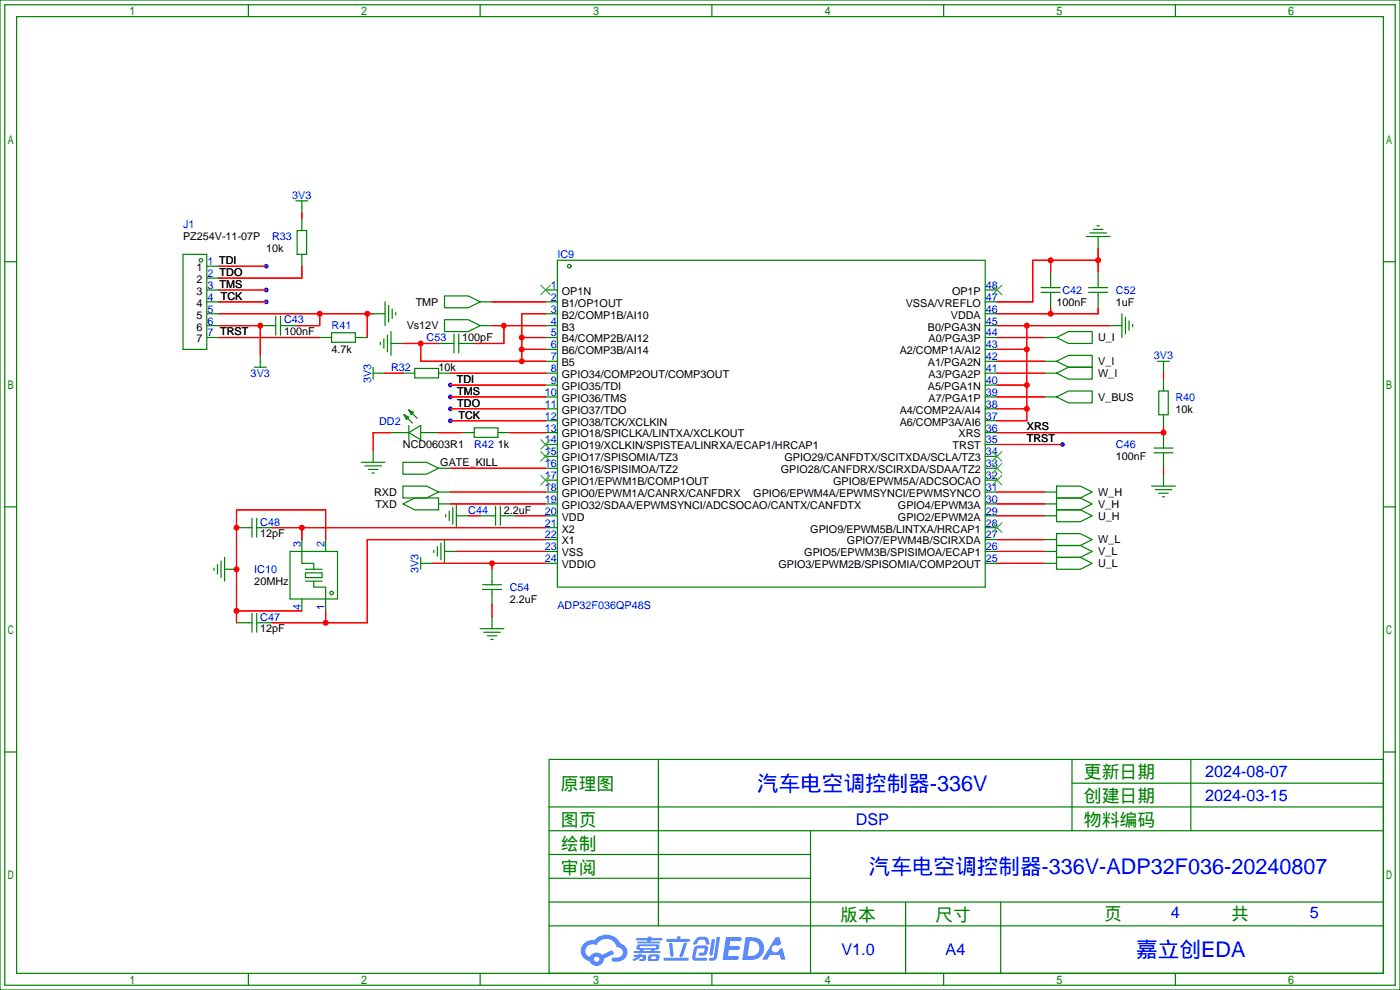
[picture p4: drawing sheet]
<svg xmlns="http://www.w3.org/2000/svg" width="299mm" height="212mm" viewBox="0 0 299 212" stroke-linecap="round" stroke-linejoin="round" font-family="sans-serif">
<path d="M0 0h299.2v211.6h-299.2z" fill="#fff" stroke="#008000" stroke-width=".25"/>
<g fill="#00f">
<circle cx="227.1" cy="95" r=".51"/>
<circle cx="56.9" cy="56.9" r=".51"/>
<circle cx="56.9" cy="62" r=".51"/>
<circle cx="56.9" cy="64.5" r=".51"/>
<circle cx="96.3" cy="82.3" r=".51"/>
<circle cx="96.3" cy="84.8" r=".51"/>
<circle cx="96.3" cy="87.4" r=".51"/>
<circle cx="96.3" cy="89.9" r=".51"/>
</g>
<g fill="none" stroke="#008000" stroke-width=".25">
<path d="M1 1h297.2v209.6h-297.2zM3.6 3.6h292.1v204.4h-292.1zM53.1 1v2.6M102.6 1v2.6M152.1 1v2.6M201.7 1v2.6M251.2 1v2.6M1 55.9h2.6M295.7 55.9h2.5M1 108.3h2.6M295.7 108.3h2.5M1 160.7h2.6"/>
<path d="M117.3 162.3h178.4v45.7h-178.4zM117.3 177.5h178.4M117.3 172.5h178.4M140.7 162.3v35.6M173.2 177.5v30.5M229.1 162.3v15.2M229.1 167.4h66.6M254.5 162.3v15.2M295.7 160.7h2.5M117.3 182.6h55.9M117.3 197.9h178.4M117.3 192.8h178.4"/>
<path d="M117.3 187.7h55.9M193.5 192.8v15.2M213.9 192.8v15.2M53.1 208v2.6M102.6 208v2.6M152.1 208v2.6M201.7 208v2.6M251.2 208v2.6"/>
</g>
<g fill="#5487ff">
<path d="M155.2 200.3h2.6a.48 .48 0 0 1 .7 .4 .48 .48 0 0 1-.6 .4h-1.8l-.2 1.1h1.9a.43 .43 0 0 1 .4 .4 .43 .43 0 0 1-.5 .4h-1.9l-.2 1.3h1.7a.45 .45 0 0 1 .5 .2 .45 .45 0 0 1-.1 .6h-3.3z"/>
<path d="M165.7 200.3h.9l.4 1.5-.8 .3a.84 .84 0 0 0-1.2 .3 .84 .84 0 0 0 .4 1.1 .84 .84 0 0 0 1.1-.4l.1-.2 .6-.3 .7 2.5h-1l-.2-1h-2.1l-.6 1h-1.1z"/>
<path d="M152.1 200.8h.7l-.5 3.1a.36 .36 0 0 1-.3 .3 .36 .36 0 0 1-.4-.3z"/>
<path d="M153.2 200.2h.7l-.6 4.3a1.13 1.13 0 0 1-1.8 .6l.2-.4h.7l.2-.2z"/>
<path d="M148.9 200.6l.6-.4h1a.77 .77 0 0 1 .9 .5l.3 1-.2 .2h-.5l-.3-.9-.2-.2-1 .1-.7 1-.6-.1-.1-.2z"/>
<path d="M148.4 202.4l.6-.3h1.7a.81 .81 0 0 1 .7 .5 .81 .81 0 0 1-.2 .8 .81 .81 0 0 1-.9 .8h-.7a.32 .32 0 0 1-.3-.3 .32 .32 0 0 1 .4-.3h.7l.2-.9-1.6 .1-.4 1.8 2.2 .1a.32 .32 0 0 1 .3 .4 .32 .32 0 0 1-.4 .2h-2.2l-.5-.3-.1-.5z"/>
<path d="M141.9 204.7h5a.33 .33 0 0 1 .3 .3 .33 .33 0 0 1-.3 .3h-4.9l-.2-.1z"/>
<path d="M146.1 201.5h.8l-.7 2a.98 .98 0 0 1-.7 1.1l-.3-.3z"/>
<path d="M143 201.6h.7l.3 2.5a.34 .34 0 0 1-.3 .4 .34 .34 0 0 1-.4-.3z"/>
<path d="M142.5 200.7h2.1l.3-.6h.6l-.1 .6h1.7a.32 .32 0 0 1 .4 .3 .32 .32 0 0 1-.4 .3h-4.5l-.2-.2z"/>
<path d="M135.5 204.1h.9l.1-.3h.6v.3h.8a.82 .82 0 0 1-.5 1.3h-.8v-.4l.7-.1 .1-.3a.68 .68 0 0 0-1 .4l-1.1 .4-.1-.4 .9-.5h-.7z"/>
<path d="M136 200.5h2.4l.1-.3h.7v.3h2.2l.2 .3-.2 .2h-2.3v.2h1.8l.2 .3-.2 .1h-4.5l-.1-.4h2l.1-.2h-2.3l-.1-.2z"/>
<path d="M159.4 200.3l-.8 4.9h1.7a2.5 2.5 0 0 0 3-2.5 2.5 2.5 0 0 0-3.1-2.4zM160.3 201.1a1.61 1.61 0 0 1 2 1.5 1.61 1.61 0 0 1-1.8 1.7h-.7z"/>
<path d="M136.2 202a.55 .55 0 0 0-.2 .8 .55 .55 0 0 0 .7 .2l.1 .3h-1.3v.3l5.4 .1 .3-.2-.2-.2h-1.2l.2-.3a.7 .7 0 0 0 .8-.3 .7 .7 0 0 0 0-.8l-4.2-.1zM136.8 202.3l3.3-.1 .1 .1-.2 .3h-3.2zM137.5 203h1.7l-.2 .3h-1.4z"/>
<path d="M138.6 204.2a1.05 1.05 0 0 0 0 1.2 2.91 2.91 0 0 0 2.2-.2 .98 .98 0 0 0 0-1.2h-1.6zM139.2 204.5l.9-.1 .1 .4-.2 .2-.8-.1z"/>
<path d="M124.9 201.6a2.23 2.23 0 0 0-.7 2.3 2.23 2.23 0 0 0 1.8 1.6 1.58 1.58 0 0 0 1.8 .9 1.58 1.58 0 0 0 1.3-1.5l2.2-1.1-.5-.7-2.1 1a1.65 1.65 0 0 0-2.7 .4 1.45 1.45 0 0 1-.8-1.9 1.45 1.45 0 0 1 2-.7l.3 .1a2.3 2.3 0 0 1 2.3-1.3 2.3 2.3 0 0 1 2 1.7 1.12 1.12 0 0 1 1.3 1 1.12 1.12 0 0 1-1.1 1.2h-.7a.45 .45 0 0 0-.6 .4 .45 .45 0 0 0 .5 .5 2.21 2.21 0 0 0 2.2-.5 2.21 2.21 0 0 0 .5-2.3 2.13 2.13 0 0 0-1.3-1.1 3.3 3.3 0 0 0-5.6-.7l-1.1 .1zM127 205a.57 .57 0 0 1 1.1 0 .57 .57 0 0 1-1.1 0z"/>
</g>
<g fill="none" stroke="#008000" stroke-width=".25">
<path d="M39.1 54.4h5.1v20.3h-5.1zM44.2 56.9h2.5M44.2 59.4h2.5M63.2 42.9h2.6M63.5 49.3h2v5.1h-2zM64.5 42.9v2.6M64.5 46.7v2.6M64.5 54.4v2.5M119.1 55.6h91.5v69.9h-91.5zM224.5 58.2v3.3M232.2 50.5h5M232.9 49.8h3.6"/>
<path d="M233.7 49h2M234.4 48.3h.5M234.7 50.5v2.6M234.7 58.2v3.3M44.2 62h2.5M44.2 64.5h2.5M44.2 67.1h2.5M44.2 69.6h2.5M44.2 72.1h2.5M54.4 78.5h2.5M55.6 69.6h3.3M55.6 75.9v2.6"/>
<path d="M58.9 67.6v4M59.9 69.6h3.3M59.9 67.6v4M68.3 72.1h2.6M70.9 71.1h5v2.1h-5zM75.9 72.1h2.6M79.8 67.1h2.5M79.8 79.8h2.5M79.8 78.5v2.5M81.3 73.2v.5M82 72.4v2M82.3 64.5v5.1"/>
<path d="M82.8 71.6v3.6M83.1 65.3v3.5M83.6 73.4h2.5M83.6 70.9v5M83.8 66v2.1M84.6 66.8v.5M86.1 79.8h2.5M88.6 78.7h5.1v2.1h-5.1zM93.7 79.8h2.6M93.7 73.4h3.3M95 63.2h5.1l2.5 1.3-2.5 1.3h-5.1zM95 68.3h5.1l2.5 1.3-2.5 1.3h-5.1z"/>
<path d="M97 71.4v4M98 71.4v4M98 73.4h3.3M102.6 64.5h2.6M102.6 69.6h2.6M116.6 62h2.5M116.6 64.5h2.5M116.6 67.1h2.5M116.6 69.6h2.5M116.6 72.1h2.5M116.6 74.7h2.5M116.6 77.2h2.5"/>
<path d="M116.6 79.8h2.5M210.6 62h2.5M210.6 64.5h2.5M210.6 67.1h2.5M210.6 69.6h2.5M210.6 72.1h2.5M210.6 74.7h2.5M210.6 77.2h2.5M210.6 79.8h2.5M222.5 61.5h4.1M222.5 62.5h4.1M223.3 72.1h2.5"/>
<path d="M223.3 77.2h2.5M223.3 79.8h2.5M224.5 62.5v3.3M225.8 79.8l2.5-1.3h5.1v2.5h-5.1zM225.8 77.2l2.5-1.3h5.1v2.6h-5.1zM225.8 72.1l2.5-1.2h5.1v2.5h-5.1zM232.7 61.5h4M232.7 62.5h4M234.7 62.5v3.3M237.2 69.6h2.6M239.8 67.1v5M240.5 67.8v3.6"/>
<path d="M241.3 68.6v2M242.1 69.3v.5M247.4 77.2h2.5M248.7 77.2v2.6M77.2 98.8h5.1M78 99.6h3.5M79.8 96.3v2.5M83.6 92.5h3.8M86.1 98.8h5.1l2.5 1.3-2.5 1.2h-5.1zM86.4 88.6l1 .6-.5 .5zM86.4 88.6l1.7 1.8M87.4 92.5l2.5-1.6v3.1z"/>
<path d="M87.4 87.6l1 .5-.5 .5zM87.4 87.6l1.8 1.8M87.4 90.9v3.1M89.9 92.5h3.8M98.8 92.5h2.5M101.3 91.4h5.1v2.1h-5.1zM106.4 92.5h2.6M116.6 82.3h2.5M116.6 84.8h2.5M116.6 87.4h2.5M116.6 89.9h2.5M116.6 92.5h2.5"/>
<path d="M116.6 95h2.5M116.6 97.5h2.5M210.6 82.3h2.5M210.6 84.8h2.5M210.6 87.4h2.5M210.6 89.9h2.5M210.6 92.5h2.5M210.6 95h2.5M210.6 97.5h2.5M223.3 84.8h2.5M225.8 84.8l2.5-1.2h5.1v2.5h-5.1zM246.6 96.8h4.1"/>
<path d="M246.6 95.8h4.1M247.6 83.6h2.1v5h-2.1zM248.7 81v2.6M248.7 88.6v2.6M248.7 92.5v3.3M248.7 96.8v3.3M47.2 119.9v3.5M48 119.1v5.1M50.5 112.8h3.3M53.8 110.7v4.1M54.9 112.8h3.3M54.9 110.7v4.1"/>
<path d="M62 117.9h10.1v10.1h-10.1zM64.5 115.3v5.1h2.6v1.3M69.6 115.3v2.6M78.7 100.3h2.1M79.5 101.1h.5M86.1 107.7l2.5-1.3h5.1v2.6h-5.1zM86.1 103.9h5.1l2.5 1.3-2.5 1.2h-5.1zM89.9 119.1v2.6M92.7 117.6v.5M93.5 116.8v2.1M93.7 100.1h2.6M93.7 105.2h2.6"/>
<path d="M93.7 107.7h2.6M94.2 116.1v3.5M95 117.9h2.5M95 115.3v5.1M95.2 110v.5M96 109.2v2.1M96.8 108.5v3.5M97.5 110.2h2.6M97.5 107.7v5.1M102.6 110.2h3.3M105.9 108.2v4.1M106.9 110.2h3.3"/>
<path d="M106.9 108.2v4.1M116.6 100.1h2.5M116.6 102.6h2.5M116.6 105.2h2.5M116.6 107.7h2.5M116.6 110.2h2.5M116.6 112.8h2.5M116.6 115.3h2.5M116.6 117.9h2.5M210.6 100.1h2.5M210.6 102.6h2.5M210.6 105.2h2.5"/>
<path d="M210.6 107.7h2.5M210.6 110.2h2.5M210.6 112.8h2.5M210.6 115.3h2.5M210.6 117.9h2.5M223.3 105.2h2.5M223.3 107.7h2.5M223.3 110.2h2.5M223.3 115.3h2.5M223.3 117.9h2.5M225.8 114h5.1l2.5 1.3-2.5 1.3h-5.1zM225.8 103.9h5.1l2.5 1.3-2.5 1.2h-5.1z"/>
<path d="M225.8 116.6h5.1l2.5 1.3-2.5 1.2h-5.1zM225.8 106.4h5.1l2.5 1.3-2.5 1.3h-5.1zM225.8 119.1h5.1l2.5 1.3-2.5 1.3h-5.1zM225.8 109h5.1l2.5 1.2-2.5 1.3h-5.1zM246.1 103.9h5.1M246.9 104.6h3.5M247.6 105.4h2.1M248.4 106.2h.5M248.7 101.3v2.6M45.7 121.4v.5M46.5 120.6v2.1M48 121.7h2.5"/>
<path d="M50.5 133.1h3.3M53.8 131.1v4M54.9 131.1v4M54.9 133.1h3.3M64.5 128v2.6M65.3 122.4h3.5v1h-3.5zM65.3 121.7h3.5M65.3 124.2h3.5M67.1 124.2v1.3h2.5v5.1M89.9 120.4h2.6M102.6 134.4h5.1M103.1 126h4.1"/>
<path d="M103.1 125h4.1M103.4 135.1h3.5M104.1 135.9h2.1M104.9 136.7h.5M105.2 121.7v3.3M105.2 126v3.3M105.2 131.8v2.6M116.6 120.4h2.5M210.6 120.4h2.5M223.3 120.4h2.5"/>
<circle cx="42.9" cy="55.6" r=".38"/>
<circle cx="121.7" cy="56.9" r=".38"/>
<circle cx="70.9" cy="126.7" r=".38"/>
</g>
<g fill="none" stroke="#3c3" stroke-width=".25">
<path d="M115.6 61l2 2M117.6 61l-2 2M212.1 61l2 2M214.1 61l-2 2M115.6 94l2 2M115.6 96.5l2 2.1M117.6 94l-2 2M117.6 96.5l-2 2.1M212.1 99.1l2 2M212.1 96.5l2 2.1M214.1 99.1l-2 2M214.1 96.5l-2 2.1"/>
<path d="M115.6 101.6l2 2M117.6 101.6l-2 2M212.1 111.8l2 2M212.1 101.6l2 2M214.1 111.8l-2 2M214.1 101.6l-2 2"/>
</g>
<g fill="none" stroke="#f00" stroke-width=".25">
<path d="M46.7 56.9h10.2M64.5 45.5v1.2M64.5 56.9v2.5h-17.8M224.5 55.6v2.6M234.7 53.1v5.1M234.7 55.6h-14v8.9h-7.6M46.7 72.1h21.6M46.7 64.5h10.2M46.7 69.6h8.9v6.3M46.7 67.1h33.1M46.7 62h10.2M68.3 67.1v2.5h-5.1"/>
<path d="M78.5 67.1v5M82.3 79.8h3.8M86.1 73.4h7.6M89.9 73.4v3.8h26.7M96.3 79.8h20.3M105.2 64.5h11.4M105.2 69.6h11.4M107.7 69.6v3.8h-6.4M111.5 72.1h5.1M111.5 74.7h5.1M116.6 67.1h-5.1v10.1M213.1 79.8h10.2"/>
<path d="M213.1 77.2h10.2M213.1 72.1h10.2M213.1 69.6h24.1M213.1 74.7h6.4M219.5 69.6v20.3h-6.4M224.5 65.8v1.3M234.7 65.8v1.3h-21.6M248.7 79.8v1.2M83.6 92.5h-3.8v3.8M93.7 92.5h5.1M96.3 84.8h20.3M96.3 82.3h20.3"/>
<path d="M96.3 87.4h20.3M96.3 89.9h20.3M109 92.5h7.6M213.1 95h14M213.1 84.8h10.2M213.1 82.3h6.4M213.1 87.4h6.4M248.7 91.2v1.3h-35.6M58.2 112.8h58.4M64.5 112.8v2.5M69.6 115.3v-6.3h-19.1v24.1M96.3 107.7h20.3"/>
<path d="M96.3 105.2h20.3M96.3 100.1h20.3M97.5 117.9h19.1M100.1 110.2h2.5M110.2 110.2h6.4M116.6 115.3h-38.1v17.8h-20.3M213.1 110.2h10.2M213.1 107.7h10.2M213.1 105.2h10.2M213.1 115.3h10.2M213.1 117.9h10.2M248.7 100.1v1.2"/>
<path d="M50.5 130.6h14M69.6 130.6v2.5M92.5 120.4h24.1M105.2 120.4v1.3M105.2 129.3v2.5M213.1 120.4h10.2"/>
</g>
<g fill="#f00">
<circle cx="248.7" cy="92.5" r=".63"/>
<circle cx="234.7" cy="55.6" r=".63"/>
<circle cx="224.5" cy="55.6" r=".63"/>
<circle cx="107.7" cy="69.6" r=".63"/>
<circle cx="89.9" cy="73.4" r=".63"/>
<circle cx="111.5" cy="77.2" r=".63"/>
<circle cx="111.5" cy="72.1" r=".63"/>
<circle cx="111.5" cy="74.7" r=".63"/>
<circle cx="105.2" cy="120.4" r=".63"/>
<circle cx="69.6" cy="133.1" r=".63"/>
<circle cx="64.5" cy="112.8" r=".63"/>
<circle cx="50.5" cy="121.7" r=".63"/>
<circle cx="50.5" cy="130.6" r=".63"/>
<circle cx="50.5" cy="112.8" r=".63"/>
<circle cx="55.6" cy="69.6" r=".63"/>
<circle cx="68.3" cy="67.1" r=".63"/>
<circle cx="78.5" cy="67.1" r=".63"/>
<circle cx="219.5" cy="69.6" r=".63"/>
<circle cx="219.5" cy="87.4" r=".63"/>
<circle cx="219.5" cy="82.3" r=".63"/>
<circle cx="219.5" cy="74.7" r=".63"/>
<circle cx="224.5" cy="67.1" r=".63"/>
</g>
<g font-size="4.6" fill="#00f">
<text x="161.8" y="169">汽车电空调控制器-336V</text>
<text x="185.7" y="186.8">汽车电空调控制器-336V-ADP32F036-20240807</text>
<text x="242.8" y="204.6">嘉立创EDA</text>
</g>
<g font-size="3.8" fill="#008000">
<text x="231.6" y="166.4">更新日期</text>
<text x="119.9" y="168.9">原理图</text>
<text x="231.6" y="171.5">创建日期</text>
<text x="119.9" y="176.5">图页</text>
<text x="231.6" y="176.5">物料编码</text>
<text x="119.9" y="181.6">绘制</text>
<text x="119.9" y="186.7">审阅</text>
<text x="179.6" y="196.9">版本</text>
<text x="199.9" y="196.9">尺寸</text>
<text x="236" y="196.6">页</text>
<text x="263.1" y="196.6">共</text>
</g>
<g font-size="3.5" fill="#00f">
<text x="257.6" y="166.1">2024-08-07</text>
<text x="257.6" y="171.1">2024-03-15</text>
<text x="182.9" y="176.2">DSP</text>
<text x="250.2" y="196.3">4</text>
<text x="280" y="196.3">5</text>
<text x="179.8" y="204.2">V1.0</text>
<text x="202.1" y="204.2">A4</text>
</g>
<g font-size="2.3" fill="#00f">
<text x="62.5" y="42.5">3V3</text>
<text x="39.1" y="48.8">J1</text>
<text x="58.2" y="51.4">R33</text>
<text x="44.3" y="56.7">1 TDI</text>
<text x="44.3" y="59.2">2 TDO</text>
<text x="119.1" y="55.2">IC9</text>
<text x="44.3" y="61.7">3 TMS</text>
<text x="44.3" y="64.3">4 TCK</text>
<text x="117.7" y="61.7">1</text>
<text x="117.7" y="64.3">2</text>
<text x="210.7" y="64.3">47</text>
<text x="210.7" y="61.7">48</text>
<text x="227.1" y="62.8">C42</text>
<text x="238.5" y="62.8">C52</text>
<text x="44.3" y="66.8">5</text>
<text x="44.3" y="69.4">6</text>
<text x="44.3" y="71.9">7 TRST</text>
<text x="60.7" y="69.1">C43</text>
<text x="70.9" y="70.4">R41</text>
<text x="117.7" y="66.8">3</text>
<text x="117.7" y="69.4">4</text>
<text x="117.7" y="71.9">5</text>
<text x="210.7" y="71.9">44</text>
<text x="210.7" y="69.4">45</text>
<text x="210.7" y="66.8">46</text>
<text x="91.2" y="72.9">C53</text>
<text x="117.7" y="74.4">6</text>
<text x="117.7" y="77">7</text>
<text x="210.7" y="77">42</text>
<text x="210.7" y="74.4">43</text>
<text x="246.6" y="76.8">3V3</text>
<text x="53.6" y="80.6">3V3</text>
<text x="79.3" y="81.8" transform="rotate(-90 79.3 81.8)">3V3</text>
<text x="83.6" y="79.3">R32</text>
<text x="117.7" y="79.5">8</text>
<text x="117.7" y="82.1">9</text>
<text x="210.7" y="82.1">40</text>
<text x="210.7" y="79.5">41</text>
<text x="116.4" y="84.6">10</text>
<text x="116.4" y="87.1">11</text>
<text x="116.4" y="89.7">12</text>
<text x="210.7" y="89.7">37</text>
<text x="210.7" y="87.1">38</text>
<text x="210.7" y="84.6">39</text>
<text x="251.2" y="85.6">R40</text>
<text x="81" y="90.7">DD2</text>
<text x="101.3" y="95.8">R42</text>
<text x="116.4" y="92.2">13</text>
<text x="116.4" y="94.8">14</text>
<text x="210.7" y="94.8">35</text>
<text x="210.7" y="92.2">36</text>
<text x="238.5" y="95.8">C46</text>
<text x="116.4" y="97.3">15</text>
<text x="116.4" y="99.8">16</text>
<text x="210.7" y="99.8">33</text>
<text x="210.7" y="97.3">34</text>
<text x="116.4" y="102.4">17</text>
<text x="116.4" y="104.9">18</text>
<text x="116.4" y="107.5">19</text>
<text x="210.7" y="107.5">30</text>
<text x="210.7" y="104.9">31</text>
<text x="210.7" y="102.4">32</text>
<text x="55.6" y="112.3">C48</text>
<text x="100.1" y="109.8">C44</text>
<text x="116.4" y="110">20</text>
<text x="116.4" y="112.5">21</text>
<text x="210.7" y="112.5">28</text>
<text x="210.7" y="110">29</text>
<text x="64.3" y="116.8" transform="rotate(-90 64.3 116.8)">3</text>
<text x="69.4" y="116.8" transform="rotate(-90 69.4 116.8)">2</text>
<text x="116.4" y="115.1">22</text>
<text x="116.4" y="117.6">23</text>
<text x="210.7" y="117.6">26</text>
<text x="210.7" y="115.1">27</text>
<text x="54.4" y="122.5">IC10</text>
<text x="89.5" y="122.4" transform="rotate(-90 89.5 122.4)">3V3</text>
<text x="116.4" y="120.2">24</text>
<text x="210.7" y="120.2">25</text>
<text x="64.3" y="130.3" transform="rotate(-90 64.3 130.3)">4</text>
<text x="69.4" y="130.3" transform="rotate(-90 69.4 130.3)">1</text>
<text x="109" y="126.3">C54</text>
<text x="119.1" y="130.1">ADP32F036QP48S</text>
<text x="55.6" y="132.6">C47</text>
</g>
<g font-size="2.3">
<text x="39.1" y="51.4">PZ254V-11-07P</text>
<text x="56.9" y="53.9">10k</text>
<text x="42" y="57.9">1</text>
<text x="42" y="60.5">2</text>
<text x="42" y="63">3</text>
<text x="42" y="65.6">4</text>
<text x="88.9" y="65.3">TMP</text>
<text x="120.1" y="63">OP1N</text>
<text x="120.1" y="65.6">B1/OP1OUT</text>
<text x="193.6" y="65.6">VSSA/VREFLO</text>
<text x="203.5" y="63">OP1P</text>
<text x="225.8" y="65.3">100nF</text>
<text x="238.5" y="65.3">1uF</text>
<text x="42" y="68.1">5</text>
<text x="42" y="70.6">6</text>
<text x="60.7" y="71.7">100nF</text>
<text x="86.9" y="70.4">Vs12V</text>
<text x="120.1" y="68.1">B2/COMP1B/AI10</text>
<text x="120.1" y="70.6">B3</text>
<text x="198.3" y="70.6">B0/PGA3N</text>
<text x="203.2" y="68.1">VDDA</text>
<text x="42" y="73.2">7</text>
<text x="70.9" y="75.5">4.7k</text>
<text x="98.8" y="72.9">100pF</text>
<text x="120.1" y="73.2">B4/COMP2B/AI12</text>
<text x="120.1" y="75.7">B6/COMP3B/AI14</text>
<text x="192.3" y="75.7">A2/COMP1A/AI2</text>
<text x="198.5" y="73.2">A0/PGA3P</text>
<text x="234.7" y="72.9">U_I</text>
<text x="93.7" y="79.3">10k</text>
<text x="97.6" y="81.8">TDI</text>
<text x="120.1" y="78.3">B5</text>
<text x="120.1" y="80.8">GPIO34/COMP2OUT/COMP3OUT</text>
<text x="120.1" y="83.3">GPIO35/TDI</text>
<text x="198.3" y="83.3">A5/PGA1N</text>
<text x="198.3" y="78.3">A1/PGA2N</text>
<text x="198.5" y="80.8">A3/PGA2P</text>
<text x="234.7" y="80.6">W_I</text>
<text x="234.7" y="78">V_I</text>
<text x="97.7" y="84.4">TMS</text>
<text x="97.7" y="86.9">TDO</text>
<text x="98" y="89.5">TCK</text>
<text x="120.1" y="85.9">GPIO36/TMS</text>
<text x="120.1" y="88.4">GPIO37/TDO</text>
<text x="192.3" y="88.4">A4/COMP2A/AI4</text>
<text x="198.5" y="85.9">A7/PGA1P</text>
<text x="234.7" y="85.6">V_BUS</text>
<text x="251.2" y="88.2">10k</text>
<text x="86.1" y="95.8">NCD0603R1</text>
<text x="106.4" y="95.8">1k</text>
<text x="120.1" y="91">GPIO38/TCK/XCLKIN</text>
<text x="120.1" y="93.5">GPIO18/SPICLKA/LINTXA/XCLKOUT</text>
<text x="192.3" y="91">A6/COMP3A/AI6</text>
<text x="204.9" y="93.5">XRS</text>
<text x="219.5" y="92">XRS</text>
<text x="219.5" y="94.5">TRST</text>
<text x="94.1" y="99.6">GATE_KILL</text>
<text x="120.1" y="96">GPIO19/XCLKIN/SPISTEA/LINRXA/ECAP1/HRCAP1</text>
<text x="120.1" y="98.6">GPIO17/SPISOMIA/TZ3</text>
<text x="120.1" y="101.1">GPIO16/SPISIMOA/TZ2</text>
<text x="166.9" y="101.1">GPIO28/CANFDRX/SCIRXDA/SDAA/TZ2</text>
<text x="167.7" y="98.6">GPIO29/CANFDTX/SCITXDA/SCLA/TZ3</text>
<text x="203.6" y="96">TRST</text>
<text x="238.5" y="98.3">100nF</text>
<text x="80" y="106">RXD</text>
<text x="120.1" y="103.7">GPIO1/EPWM1B/COMP1OUT</text>
<text x="120.1" y="106.2">GPIO0/EPWM1A/CANRX/CANFDRX</text>
<text x="161" y="106.2">GPIO6/EPWM4A/EPWMSYNCI/EPWMSYNCO</text>
<text x="178.1" y="103.7">GPIO8/EPWM5A/ADCSOCAO</text>
<text x="234.7" y="106">W_H</text>
<text x="80.2" y="108.5">TXD</text>
<text x="107.7" y="109.8">2.2uF</text>
<text x="120.1" y="108.7">GPIO32/SDAA/EPWMSYNCI/ADCSOCAO/CANTX/CANFDTX</text>
<text x="120.1" y="111.3">VDD</text>
<text x="120.1" y="113.8">X2</text>
<text x="173.2" y="113.8">GPIO9/EPWM5B/LINTXA/HRCAP1</text>
<text x="191.9" y="111.3">GPIO2/EPWM2A</text>
<text x="191.9" y="108.7">GPIO4/EPWM3A</text>
<text x="234.7" y="108.5">V_H</text>
<text x="234.7" y="111">U_H</text>
<text x="55.6" y="114.9">12pF</text>
<text x="120.1" y="116.4">X1</text>
<text x="120.1" y="118.9">VSS</text>
<text x="171.9" y="118.9">GPIO5/EPWM3B/SPISIMOA/ECAP1</text>
<text x="181" y="116.4">GPIO7/EPWM4B/SCIRXDA</text>
<text x="234.7" y="116.1">W_L</text>
<text x="234.7" y="118.7">V_L</text>
<text x="54.4" y="125">20MHz</text>
<text x="120.1" y="121.4">VDDIO</text>
<text x="166.4" y="121.4">GPIO3/EPWM2B/SPISOMIA/COMP2OUT</text>
<text x="234.7" y="121.2">U_L</text>
<text x="109" y="128.8">2.2uF</text>
<text x="55.6" y="135.2">12pF</text>
</g>
</svg>
